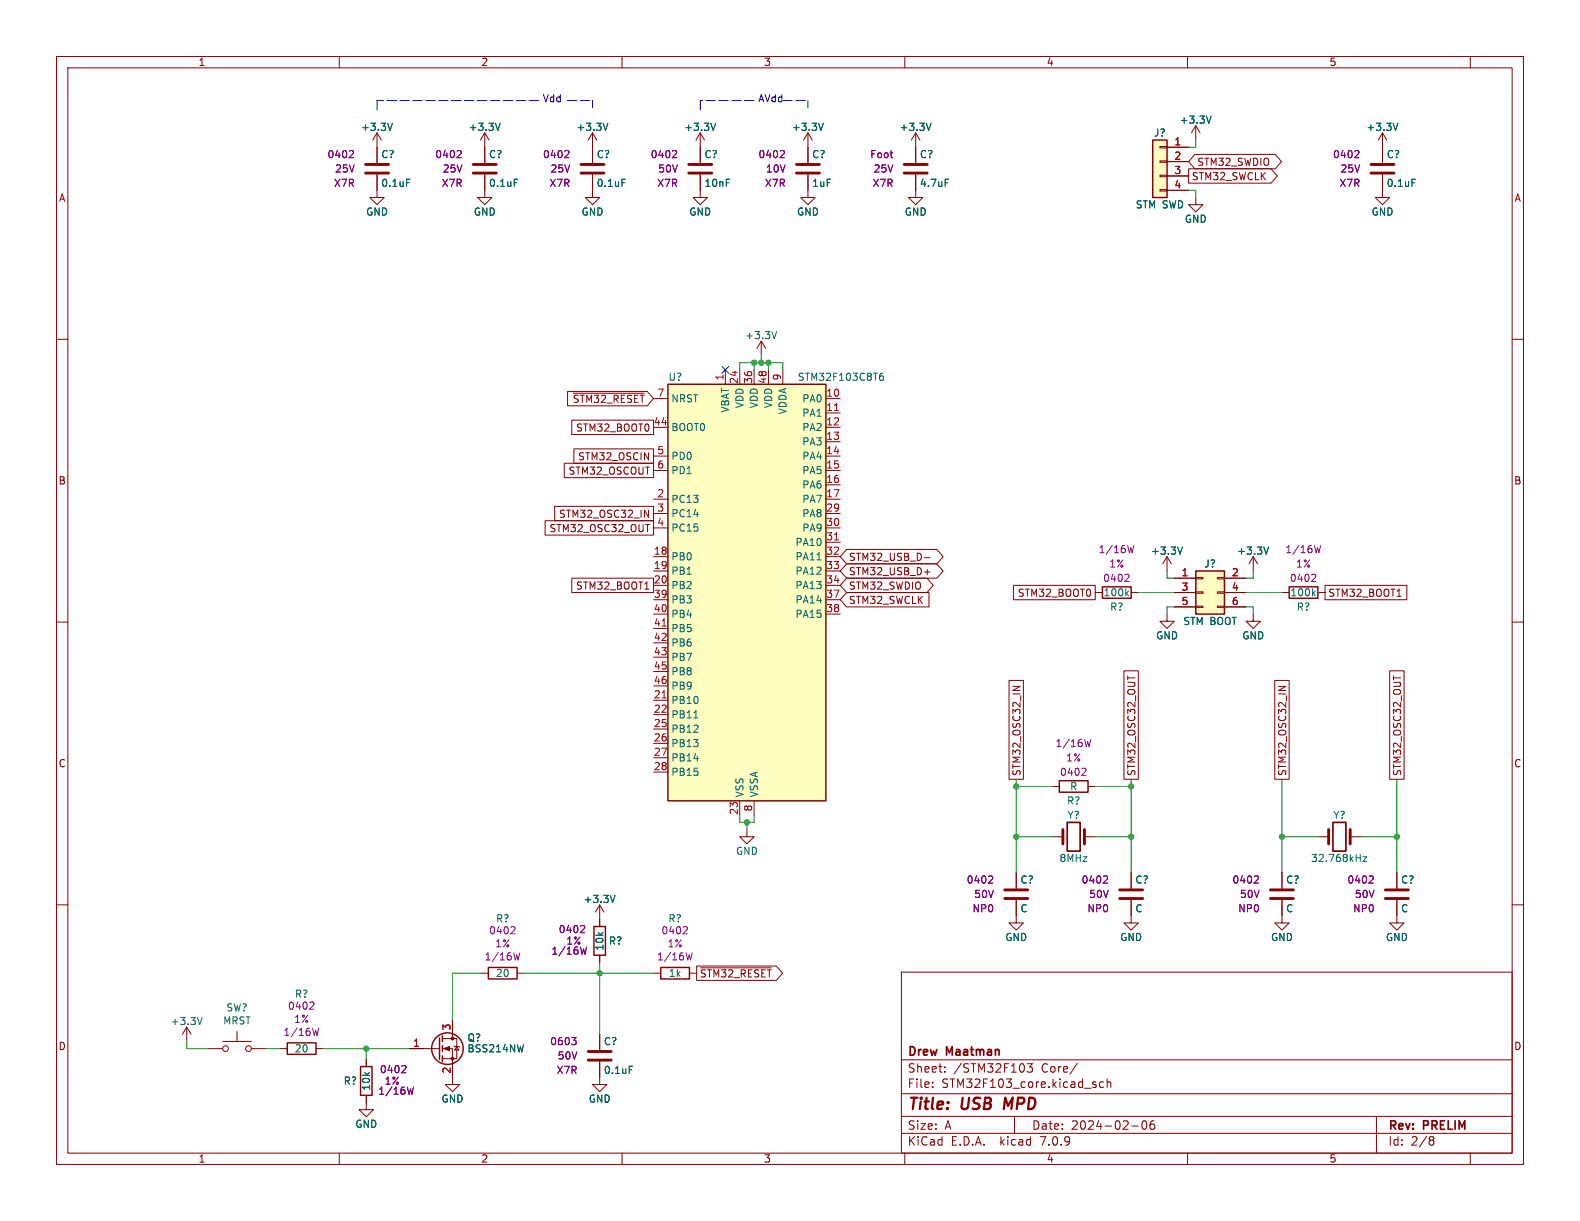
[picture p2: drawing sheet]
<svg xmlns="http://www.w3.org/2000/svg" width="279mm" height="216mm" viewBox="0 0 279 216" stroke-linecap="round" stroke-linejoin="round" font-family="sans-serif">
<g fill="none" stroke="#840000" stroke-width=".18">
<path d="M10 10h259.4v195.9h-259.4zM12 12h255.4v191.9h-255.4zM60 10v2M110 10v2M160 10v2M210 10v2M260 10v2M66.7 30.9v4h1.2l-1.2 1.3-1.3-1.3h1.3M66.7 23.5v5.3M66.7 23.5l-.8 1.3M66.7 23.5l.7 1.3M85.7 30.9v4h1.3l-1.3 1.3-1.2-1.3h1.2"/>
<path d="M85.7 23.5v5.3M85.7 23.5l-.7 1.3M85.7 23.5l.8 1.3M104.8 30.9v4h1.2l-1.2 1.3-1.3-1.3h1.3M104.8 23.5v5.3M104.8 23.5l-.8 1.3M104.8 23.5l.7 1.3M123.8 30.9v4h1.3l-1.3 1.3-1.2-1.3h1.2M123.8 23.5v5.3M123.8 23.5l-.7 1.3M123.8 23.5l.8 1.3M142.9 30.9v4h1.2l-1.2 1.3-1.3-1.3h1.3"/>
<path d="M142.9 23.5v5.3M142.9 23.5l-.8 1.3M142.9 23.5l.7 1.3M161.9 30.9v4h1.3l-1.3 1.3-1.2-1.3h1.2M161.9 23.5v5.3M161.9 23.5l-.7 1.3M161.9 23.5l.8 1.3M205.1 33.5h1.3v.3h-1.3zM205.1 31h1.3v.2h-1.3zM205.1 28.4h1.3v.3h-1.3zM205.1 25.9h1.3v.3h-1.3zM206.4 26h3.8"/>
<path d="M206.4 28.6h3.8M206.4 31.1h3.8M206.4 33.7h3.8M210.2 29.8h14.6l1.1 1.3-1.1 1.3h-14.6zM211.3 27.3h14.2l1.1 1.3-1.1 1.2h-14.2l-1.1-1.2zM211.5 34.9v1.3h1.2l-1.2 1.3-1.3-1.3h1.3M211.5 22.2l-.8 1.3M211.5 22.2v2.6M211.5 22.2l.7 1.3M244.5 30.9v4h1.2l-1.2 1.3-1.3-1.3h1.3M244.5 23.5v5.3M244.5 23.5l-.8 1.3"/>
<path d="M244.5 23.5l.7 1.3M10 60h2M267.4 60h2M100.4 69.2h14.1l1.1 1.3-1.1 1.3h-14.1zM101.1 74.3h14.5v2.5h-14.5zM101.4 69.5h12.5M101.5 79.4h14.1v2.5h-14.1zM115.6 70.5h2.5M115.6 75.6h2.5M128.3 65.4v2.5M130.8 65.4v2.5M133.3 65.4v2.5"/>
<path d="M134.6 60.3l-.7 1.3M134.6 60.3v2.6M134.6 60.3l.8 1.3M135.9 65.4v2.5M138.4 65.4v2.5M146 70.5h2.6M146 73h2.6M146 75.6h2.6M146 78.1h2.6M96.4 92.1h19.2v2.5h-19.2zM98.1 89.5h17.5v2.6h-17.5zM99.8 81.9h15.8v2.6h-15.8z"/>
<path d="M114 90.2l.7 1.3v-1.3M114.1 92.7h.8M115.6 80.6h2.5M115.6 83.2h2.5M115.6 88.3h2.5M115.6 98.4h2.5M115.6 90.8h2.5M115.6 93.3h2.5M146 80.6h2.6M146 83.2h2.6M146 85.7h2.6M146 88.3h2.6"/>
<path d="M146 98.4h2.6M146 90.8h2.6M146 93.3h2.6M146 95.9h2.6M149.7 97.2h16l1.1 1.2-1.1 1.3h-16l-1.1-1.3zM149.7 99.7h16l1.1 1.3-1.1 1.2h-16l-1.1-1.2zM163.5 98.6h1M206.4 98.4l-.8 1.3M206.4 98.4v2.6M206.4 98.4l.7 1.3M221.6 98.4l-.7 1.3M221.6 98.4v2.6"/>
<path d="M221.6 98.4l.8 1.3M10 110h2M101.1 102.2h14.5v2.6h-14.5zM114 104.2h.8M115.6 101h2.5M115.6 103.5h2.5M115.6 106h2.5M115.6 108.6h2.5M115.6 111.1h2.5M115.6 113.7h2.5M115.6 116.2h2.5M115.6 118.7h2.5"/>
<path d="M146 101h2.6M146 103.5h2.6M146 106h2.6M146 108.6h2.6M149.7 104.8h14.6v2.5h-14.6l-1.1-1.3zM149.7 102.2h14.2l1.1 1.3-1.1 1.3h-14.2l-1.1-1.3zM163.5 101.2h1M179.2 103.5h14.5v2.5h-14.5zM193.7 104.8h1.2M198.8 118.6h2.5v19.2h-2.5zM199.4 119.5v.7M200 104.8h1.3"/>
<path d="M206.4 108.6v1.3h1.2l-1.2 1.2-1.3-1.2h1.3M207.6 104.8h3.9M207.6 102.2h3.9M207.6 107.3h3.9M211.5 107.2h1.2v.2h-1.2zM211.5 104.6h1.2v.3h-1.2zM211.5 102.1h1.2v.3h-1.2zM215.3 107.2h1.2v.2h-1.2zM215.3 104.6h1.2v.3h-1.2zM215.3 102.1h1.2v.3h-1.2zM216.5 104.8h3.8M216.5 102.2h3.8"/>
<path d="M216.5 107.3h3.8M221.6 108.6v1.3h1.3l-1.3 1.2-1.3-1.2h1.3M226.7 104.8h1.3M233 104.8h1.3M234.3 103.5h14.5v2.5h-14.5zM245.7 118.6h2.6v19.2h-2.6zM246.4 119.5v.7M247 105.4h.8M267.4 110h2M115.6 123.8h2.5M115.6 126.4h2.5M115.6 128.9h2.5"/>
<path d="M115.6 131.4h2.5M115.6 134h2.5M115.6 136.5h2.5M115.6 121.3h2.5M178.4 120.3h2.6v17.5h-2.6zM179.1 121.4h1.3l-1.3 .7M186.1 139.1h1.2M192.4 139.1h1.3M225.4 120.3h2.6v17.5h-2.6zM226.1 121.4h1.3l-1.3 .7M10 160h2M130.8 141.6v2.5"/>
<path d="M132.1 146.7v1.3h1.2l-1.2 1.2-1.3-1.2h1.3M133.3 141.6v2.5M179.7 159.1v4.1h1.3l-1.3 1.3-1.3-1.3h1.3M179.7 154.3v2.8M186.1 148h1.9M191.8 148h1.9M200 159.1v4.1h1.3l-1.3 1.3-1.2-1.3h1.2M200 154.3v2.8M226.7 159.1v4.1h1.3l-1.3 1.3-1.3-1.3h1.3M226.7 154.3v2.8M233 148h1.9M238.8 148h1.9"/>
<path d="M247 159.1v4.1h1.3l-1.3 1.3-1.3-1.3h1.3M247 154.3v2.8M267.4 160h2M85.1 172.1h1.3M91.4 172.1h1.3M106 160l-.7 1.3M106 160v3.8M106 168.9v1.3M106 160l.8 1.3M115.6 172.1h1.2M121.9 172.1h1.3M123.2 170.8h14.1l1.1 1.3-1.1 1.3h-14.1z"/>
<path d="M123.9 171.1h12.5M159.4 171.9h108v32h-108zM33 181.6l-.7 1.3M33 181.6v2.6M33 181.6l.8 1.3M36.8 185.4h2.6M39.4 184.2h5M41.9 182.4v1.8M44.4 185.4h2.6M49.5 185.4h1.3M55.9 185.4h1.2M64.8 193.7v2.5h1.2l-1.2 1.3-1.3-1.3h1.3"/>
<path d="M64.8 187.3v1.3M72.4 185.4h5.3M78.2 185.4h1.8v6.4h1.3l-1.3 1.2-1.3-1.2h1.3M78.2 183.6h2.6v3.6h-2.6M80 180.3v3.3M80.3 184.9l.1 .1h.8l.1 .2M80.8 185l.4 .7h-.8zM106 187.7v4.1h1.3l-1.3 1.2-1.2-1.2h1.2M106 182.9v2.8M159.4 197.4h108M159.4 193.4h108M159.4 187.4h108"/>
<path d="M164.9 192.1v.2M164.9 191.4v.1M167.1 189.4v.2M167.1 188.7v.1M179.4 197.4v3M181.6 188.1h1l-.5 .6 .4 .1v.6l-.2 .2h-.4l-.3-.2M190.5 188l-1.3 1.9M193.6 191.8l.3 .2-.3 .3M193.6 191.3l.2 .1M195.1 191.4l-.4-.1-.3 .3v.4l.2 .2h.5M195.8 191.4l.2-.1 .4 .1v.9M195.8 190.8v1.5"/>
<path d="M200.1 199.1h1.2M202.1 198.3l.2-.1a.81 .81 0 0 1 .6 .6 .81 .81 0 0 1-.3 .8l-.2 .1a.81 .81 0 0 1-.3-1.4zM204.1 198.2a.59 .59 0 0 0-.7 .6v.6l.1 .2 .4 .1 .2-.2 .1-.5-.1-.2h-.5l-.2 .2M243.4 197.4v6.5M60 203.9v2M110 203.9v2M159.4 200.4h108M160 203.9v2M210 203.9v2M253 201h.3l.3 .3-.3 .3M253 201.6h.3M253.3 201.6l.2 .2 .1 .4-.3 .3h-.3"/>
<path d="M260 203.9v2"/>
<circle cx="39.9" cy="185.4" r=".51"/>
<circle cx="43.9" cy="185.4" r=".51"/>
</g>
<path d="M177.8 194.1l-.3 2" fill="none" stroke="#840000" stroke-width=".4"/>
<path d="M188.7 145.4h2.3v5.1h-2.3zM235.7 145.4h2.3v5.1h-2.3z" fill="none" stroke="#840000" stroke-width=".3"/>
<g fill="none" stroke="#840000" stroke-width=".51">
<path d="M64.6 30.6h4.1M64.6 29.1h4.1M83.7 30.6h4.1M83.7 29.1h4.1M102.7 30.6h4.1M102.7 29.1h4.1M121.8 30.6h4.1M121.8 29.1h4.1M140.8 30.6h4.1M140.8 29.1h4.1M159.9 30.6h4.1M159.9 29.1h4.1"/>
<path d="M242.4 30.6h4.1M242.4 29.1h4.1M177.7 158.9h4M177.7 157.4h4M188 146.7v2.5M191.8 146.7v2.5M198 158.9h4.1M198 157.4h4.1M224.7 158.9h4M224.7 157.4h4M234.9 146.7v2.5M238.8 146.7v2.5"/>
<path d="M245 158.9h4M245 157.4h4M104 187.5h4.1M104 185.9h4.1"/>
</g>
<g fill="none" stroke="#840084" stroke-width=".18">
<path d="M62.3 26.6l.2 .3v.3l-.8 .7h.8M81.3 26.6l.3 .3-.1 .3-.7 .7h.8M100.4 26.6l.2 .3v.3l-.8 .7h.8M119.4 26.6l.3 .3-.1 .3-.7 .7h.8M138.5 26.6l.2 .3v.3l-.8 .7h.8M240.1 26.6l.2 .3v.3l-.8 .7h.8M200.5 96.5l-.3 1.2-.2-.9-.3 .9M233.5 96.5l-.3 1.2-.2-.9-.3 .9M199.4 101.5l.3 .3-.1 .3-.7 .7h.8M232.4 101.5l.3 .3-.1 .3-.7 .7h.8M191.8 135.8l.2 .3v.3l-.7 .7h.7M192.9 130.8l-.3 1.2-.3-.9-.2 .9"/>
<path d="M175.3 154.9l.2 .2v.3l-.7 .8h.7M195.6 154.9l.3 .2-.1 .3-.7 .8h.8M222.3 154.9l.2 .2v.3l-.8 .8h.8M242.6 154.9l.3 .2-.1 .3-.7 .8h.8M55.3 177.2l.2 .2v.3l-.8 .8h.8M90.8 163.9l.3 .2-.1 .3-.7 .7h.8M91.9 168.5l-.3 1.2-.2-.9-.3 .9M103.2 163.6l.2 .3-.1 .3-.7 .7h.8M103.7 167.5l-.3 1.2-.2-.9-.3 .9M121.3 163.9l.3 .2-.1 .3-.7 .7h.8M122.4 168.5l-.3 1.2-.2-.9-.3 .9M56.4 181.8l-.3 1.3-.3-.9-.2 .9"/>
<path d="M71.5 188.4l.3 .3-.1 .3-.7 .7h.8M73.1 192.2l-.3 1.3-.2-.9-.3 .9M101.1 183.5h.8l-.4 .4M101.6 183.9l.3 .3v.3l-.3 .2"/>
</g>
<g fill="none" stroke="#840000" stroke-width=".25">
<path d="M203.8 24.8h2.6v10.1h-2.6zM118.1 67.9h27.9v73.7h-27.9zM194.9 103.8h5.1v2h-5.1zM211.5 101h5v7.6h-5zM228 103.8h5v2h-5zM187.3 138h5.1v2.1h-5.1zM86.4 171.1h5v2h-5zM105 163.8h2.1v5.1h-2.1zM116.8 171.1h5.1v2h-5.1zM50.8 184.4h5.1v2h-5.1zM63.8 188.6h2v5.1h-2zM77.7 183.5v3.8"/>
<path d="M78.2 183.1v1.1M78.2 184.9v1M78.2 186.7v1"/>
<circle cx="79.1" cy="185.4" r="2.79"/>
</g>
<g fill="none" stroke="#006464" stroke-width=".18">
<path d="M69.4 21.8l-.4 1.3M71.9 31.7h.6M88.4 21.8l-.4 1.3M90.9 31.7h.7M107.5 21.8l-.4 1.3M110 31.7h.6M126.5 21.8l-.4 1.3M145.6 21.8l-.4 1.3M164.6 21.8l-.4 1.3M167.1 31.7h.7M214.2 20.5l-.4 1.3M247.2 21.8l-.4 1.3"/>
<path d="M249.7 31.7h.6M137.3 58.6l-.4 1.3M155.5 66.7l.3-.2h.3l.2 .2v.3l-.3 .3-.3-.1-.2-.2M156.1 66h-.3l-.3 .5M144.5 99h.7M209.1 96.7l-.4 1.3M224.3 96.7l-.4 1.3M199.2 104.9l.4 .5M199.6 104.5l-.5 .5M232.2 104.9l.4 .5M232.6 104.5l-.5 .5M122.7 126.9h.7"/>
<path d="M108.8 158.3l-.5 1.3M241 151.5h.7l-.7 .8h.7M35.7 179.9l-.4 1.3M111.3 188.5h.6"/>
</g>
<g fill="#ffffc2" stroke="#ffffc2" stroke-width=".18">
<path d="M211.5 101h5v7.6h-5z"/>
<path d="M118.1 67.9h27.9v73.7h-27.9z"/>
<path d="M203.8 24.8h2.6v10.1h-2.6z"/>
</g>
<path d="M147.6 72.6h.7M147.6 95.5h.7M117.1 110.7h.7M117.1 123.4h.7" fill="none" stroke="#a90000" stroke-width=".18"/>
<g fill="#840000" stroke="#840000" stroke-width=".18">
<path d="M78.5 185.4l1-.4v.8z"/>
<circle cx="80" cy="187.2" r=".25"/>
<circle cx="80" cy="183.6" r=".25"/>
</g>
<path d="M66.7 17.8v1.9M95.2 17.8h-28.5M100.3 17.8h4.5M104.8 17.8v1.3M123.8 17.8v1.9M133.3 17.8h-9.5M138.4 17.8h4.5M142.9 17.8v1.3" fill="none" stroke="#0000c2" stroke-width=".18" stroke-dasharray="1.7 .6"/>
<g fill="none" stroke="#009600" stroke-width=".18">
<path d="M210.2 33.7h1.3v1.2M211.5 24.8v1.2h-1.3M130.8 65.4v-1.3h7.6v1.3M133.3 64.1v1.3M134.6 62.9v1.2M135.9 64.1v1.3M201.3 104.8h6.3M206.4 101v1.2h1.2M207.6 107.3h-1.2v1.3M220.3 107.3h1.3v1.3M220.3 104.8h6.4M221.6 101v1.2h-1.3"/>
<path d="M179.7 137.8v16.5M179.7 139.1h6.4M193.7 139.1h6.3M200 137.8v16.5M226.7 137.8v16.5M247 137.8v16.5M130.8 144.1v1.3h2.5v-1.3M132.1 145.4v1.3M179.7 148h6.4M193.7 148h6.3M226.7 148h6.3M240.7 148h6.3"/>
<path d="M85.1 172.1h-5.1v8.2M92.7 172.1h22.9M106 170.2v12.7M33 184.2v1.2h3.8M47 185.4h2.5M57.1 185.4h15.3M64.8 185.4v1.9"/>
</g>
<path d="M127.7 64.8l1.2 1.2M128.9 64.8l-1.2 1.2" fill="none" stroke="#000084" stroke-width=".18"/>
<g fill="#009600" stroke="#009600" stroke-width=".18">
<circle cx="247" cy="148" r=".46"/>
<circle cx="226.7" cy="148" r=".46"/>
<circle cx="200" cy="139.1" r=".46"/>
<circle cx="200" cy="148" r=".46"/>
<circle cx="132.1" cy="145.4" r=".46"/>
<circle cx="179.7" cy="148" r=".46"/>
<circle cx="179.7" cy="139.1" r=".46"/>
<circle cx="106" cy="172.1" r=".46"/>
<circle cx="64.8" cy="185.4" r=".46"/>
<circle cx="135.9" cy="64.1" r=".46"/>
<circle cx="134.6" cy="64.1" r=".46"/>
<circle cx="133.3" cy="64.1" r=".46"/>
</g>
<g font-size="2.8" fill="#840000">
<text x="160.4" y="196.8">Title:</text>
<text x="170.1" y="196.8">USB</text>
<text x="178.4" y="196.8">MPD</text>
</g>
<g font-size="2.1" fill="#840000">
<text x="160.4" y="189.9">Sheet:</text>
<text x="160.4" y="187.1">Drew</text>
<text x="167.4" y="187.1">Maatman</text>
<text x="168.6" y="189.9">/STM32F103</text>
<text x="184.2" y="189.9">Core/</text>
<text x="160.4" y="192.6">File:</text>
<text x="166.5" y="192.6">STM32F103_core.kicad_sch</text>
<text x="160.4" y="202.8">KiCad</text>
<text x="160.4" y="200">Size:</text>
<text x="167.1" y="200">A</text>
<text x="168.1" y="202.8">E.D.A.</text>
<text x="177" y="202.8">kicad</text>
<text x="182.4" y="200">Date:</text>
<text x="184.2" y="202.8">7.0.9</text>
<text x="189.4" y="200">2024-02-06</text>
<text x="245.4" y="200.2">Rev:</text>
<text x="245.4" y="202.8">Id:</text>
<text x="249.5" y="202.8">2/8</text>
<text x="251.8" y="200.2">PRELIM</text>
</g>
<g font-size="1.8" fill="#840000">
<text x="35" y="11.9">1</text>
<text x="85" y="11.9">2</text>
<text x="135" y="11.9">3</text>
<text x="185" y="11.9">4</text>
<text x="235" y="11.9">5</text>
<text x="211.6" y="29.5">STM32_SWDIO</text>
<text x="10.3" y="35.9">A</text>
<text x="210.7" y="32.1">STM32_SWCLK</text>
<text x="267.7" y="35.9">A</text>
<text x="101.2" y="71.4">~{STM32_RESET}</text>
<text x="101.8" y="76.5">STM32_BOOT0</text>
<text x="102.1" y="81.6">STM32_OSCIN</text>
<text x="10.3" y="85.9">B</text>
<text x="100.4" y="84.1">STM32_OSCOUT</text>
<text x="267.7" y="85.9">B</text>
<text x="97.1" y="94.3">STM32_OSC32_OUT</text>
<text x="98.7" y="91.8">STM32_OSC32_IN</text>
<text x="150" y="99.4">STM32_USB_D-</text>
<text x="150" y="101.9">STM32_USB_D+</text>
<text x="101.8" y="104.5">STM32_BOOT1</text>
<text x="150" y="107">STM32_SWCLK</text>
<text x="150" y="104.5">STM32_SWDIO</text>
<text x="179.9" y="105.7">STM32_BOOT0</text>
<text x="234.8" y="105.7">STM32_BOOT1</text>
<text x="10.3" y="135.9">C</text>
<text x="180.7" y="137.3" transform="rotate(-90 180.7 137.3)">STM32_OSC32_IN</text>
<text x="201" y="137.3" transform="rotate(-90 201 137.3)">STM32_OSC32_OUT</text>
<text x="227.6" y="137.3" transform="rotate(-90 227.6 137.3)">STM32_OSC32_IN</text>
<text x="248" y="137.3" transform="rotate(-90 248 137.3)">STM32_OSC32_OUT</text>
<text x="267.7" y="135.9">C</text>
<text x="123.7" y="173">~{STM32_RESET}</text>
<text x="10.3" y="185.9">D</text>
<text x="267.7" y="185.9">D</text>
<text x="35" y="205.8">1</text>
<text x="85" y="205.8">2</text>
<text x="135" y="205.8">3</text>
<text x="185" y="205.8">4</text>
<text x="235" y="205.8">5</text>
</g>
<g font-size="1.8" fill="#006464">
<text x="63.7" y="23.3">+3.3V</text>
<text x="82.8" y="23.3">+3.3V</text>
<text x="101.8" y="23.3">+3.3V</text>
<text x="120.9" y="23.3">+3.3V</text>
<text x="139.9" y="23.3">+3.3V</text>
<text x="159" y="23.3">+3.3V</text>
<text x="208.5" y="22.1">+3.3V</text>
<text x="241.5" y="23.3">+3.3V</text>
<text x="67.3" y="28.2">C?</text>
<text x="86.4" y="28.2">C?</text>
<text x="105.4" y="28.2">C?</text>
<text x="124.5" y="28.2">C?</text>
<text x="143.5" y="28.2">C?</text>
<text x="162.6" y="28.2">C?</text>
<text x="204" y="24.4">J?</text>
<text x="245.1" y="28.2">C?</text>
<text x="67.3" y="33.2">0.1uF</text>
<text x="86.4" y="33.2">0.1uF</text>
<text x="105.4" y="33.2">0.1uF</text>
<text x="124.5" y="33.2">10nF</text>
<text x="143.5" y="33.2">1uF</text>
<text x="162.6" y="33.2">4.7uF</text>
<text x="245.1" y="33.2">0.1uF</text>
<text x="64.6" y="38.3">GND</text>
<text x="83.7" y="38.3">GND</text>
<text x="102.7" y="38.3">GND</text>
<text x="121.8" y="38.3">GND</text>
<text x="140.8" y="38.3">GND</text>
<text x="159.9" y="38.3">GND</text>
<text x="200.7" y="37.1">STM SWD</text>
<text x="209.4" y="39.6">GND</text>
<text x="242.4" y="38.3">GND</text>
<text x="131.7" y="60.2">+3.3V</text>
<text x="118.1" y="67.5">U?</text>
<text x="118.6" y="71.3">NRST</text>
<text x="141" y="67.5">STM32F103C8T6</text>
<text x="141.8" y="71.3">PA0</text>
<text x="118.6" y="76.4">BOOT0</text>
<text x="129.1" y="73.1" transform="rotate(-90 129.1 73.1)">VBAT</text>
<text x="131.7" y="72.3" transform="rotate(-90 131.7 72.3)">VDD</text>
<text x="134.2" y="72.3" transform="rotate(-90 134.2 72.3)">VDD</text>
<text x="136.8" y="72.3" transform="rotate(-90 136.8 72.3)">VDD</text>
<text x="139.3" y="73.4" transform="rotate(-90 139.3 73.4)">VDDA</text>
<text x="141.8" y="73.9">PA1</text>
<text x="141.8" y="76.4">PA2</text>
<text x="118.6" y="81.5">PD0</text>
<text x="141.8" y="79">PA3</text>
<text x="141.8" y="81.5">PA4</text>
<text x="118.6" y="89.1">PC13</text>
<text x="118.6" y="84">PD1</text>
<text x="141.8" y="84">PA5</text>
<text x="141.8" y="86.6">PA6</text>
<text x="141.8" y="89.1">PA7</text>
<text x="118.6" y="91.7">PC14</text>
<text x="118.6" y="94.2">PC15</text>
<text x="141.8" y="91.7">PA8</text>
<text x="141.8" y="94.2">PA9</text>
<text x="118.6" y="99.3">PB0</text>
<text x="118.6" y="101.8">PB1</text>
<text x="140.6" y="96.7">PA10</text>
<text x="140.6" y="99.3">PA11</text>
<text x="140.6" y="101.8">PA12</text>
<text x="203.4" y="98.3">+3.3V</text>
<text x="212.9" y="100.6">J?</text>
<text x="218.7" y="98.3">+3.3V</text>
<text x="118.6" y="104.4">PB2</text>
<text x="118.6" y="106.9">PB3</text>
<text x="140.6" y="104.4">PA13</text>
<text x="140.6" y="106.9">PA14</text>
<text x="195.1" y="105.6">100k</text>
<text x="228.1" y="105.6">100k</text>
<text x="118.6" y="109.4">PB4</text>
<text x="118.6" y="112">PB5</text>
<text x="140.6" y="109.4">PA15</text>
<text x="196.2" y="108.2">R?</text>
<text x="204.3" y="113.3">GND</text>
<text x="209.1" y="110.7">STM BOOT</text>
<text x="219.6" y="113.3">GND</text>
<text x="229.2" y="108.2">R?</text>
<text x="118.6" y="114.5">PB6</text>
<text x="118.6" y="117.1">PB7</text>
<text x="118.6" y="119.6">PB8</text>
<text x="118.6" y="124.7">PB10</text>
<text x="118.6" y="122.1">PB9</text>
<text x="118.6" y="127.2">PB11</text>
<text x="118.6" y="129.8">PB12</text>
<text x="118.6" y="132.3">PB13</text>
<text x="118.6" y="134.8">PB14</text>
<text x="118.6" y="137.4">PB15</text>
<text x="131.7" y="141.1" transform="rotate(-90 131.7 141.1)">VSS</text>
<text x="134.2" y="141.1" transform="rotate(-90 134.2 141.1)">VSSA</text>
<text x="188.6" y="142.5">R?</text>
<text x="189.1" y="139.9">R</text>
<text x="188.7" y="145">Y?</text>
<text x="235.7" y="145">Y?</text>
<text x="130" y="151.4">GND</text>
<text x="187.3" y="152.6">8MHz</text>
<text x="231.7" y="152.6">32.768kHz</text>
<text x="103.1" y="159.9">+3.3V</text>
<text x="180.3" y="156.4">C?</text>
<text x="180.3" y="161.5">C</text>
<text x="200.7" y="156.4">C?</text>
<text x="200.7" y="161.5">C</text>
<text x="227.3" y="156.4">C?</text>
<text x="227.3" y="161.5">C</text>
<text x="247.7" y="156.4">C?</text>
<text x="247.7" y="161.5">C</text>
<text x="107.6" y="167.2">R?</text>
<text x="177.7" y="166.6">GND</text>
<text x="198" y="166.6">GND</text>
<text x="224.7" y="166.6">GND</text>
<text x="245" y="166.6">GND</text>
<text x="87.6" y="172.9">20</text>
<text x="106.9" y="168.2" transform="rotate(-90 106.9 168.2)">10k</text>
<text x="118.2" y="172.9">1k</text>
<text x="39.9" y="179">SW?</text>
<text x="30.1" y="181.5">+3.3V</text>
<text x="39.4" y="181.4">MRST</text>
<text x="82.6" y="184.4">Q?</text>
<text x="106.7" y="185">C?</text>
<text x="52" y="186.3">20</text>
<text x="60.7" y="192">R?</text>
<text x="82.6" y="186.3">BSS214NW</text>
<text x="106.7" y="190.1">0.1uF</text>
<text x="65.6" y="193" transform="rotate(-90 65.6 193)">10k</text>
<text x="78" y="195.2">GND</text>
<text x="104" y="195.2">GND</text>
<text x="62.7" y="199.6">GND</text>
</g>
<g font-size="1.8" fill="#0000c2">
<text x="95.9" y="18.2">Vdd</text>
<text x="134" y="18.2">AVdd</text>
</g>
<g font-size="1.8" fill="#840084">
<text x="57.8" y="28.2">0402</text>
<text x="76.9" y="28.2">0402</text>
<text x="95.9" y="28.2">0402</text>
<text x="115" y="28.2">0402</text>
<text x="134" y="28.2">0402</text>
<text x="153.8" y="28.2">Foot</text>
<text x="235.6" y="28.2">0402</text>
<text x="59" y="33.2">X7R</text>
<text x="59.1" y="30.7">25V</text>
<text x="78" y="33.2">X7R</text>
<text x="78.2" y="30.7">25V</text>
<text x="97.1" y="33.2">X7R</text>
<text x="97.2" y="30.7">25V</text>
<text x="116.1" y="33.2">X7R</text>
<text x="116.3" y="30.7">50V</text>
<text x="135.2" y="33.2">X7R</text>
<text x="135.3" y="30.7">10V</text>
<text x="154.2" y="33.2">X7R</text>
<text x="154.4" y="30.7">25V</text>
<text x="236.8" y="33.2">X7R</text>
<text x="236.9" y="30.7">25V</text>
<text x="194.2" y="98">1/16W</text>
<text x="196.1" y="100.6">1%</text>
<text x="227.2" y="98">1/16W</text>
<text x="229.1" y="100.6">1%</text>
<text x="195" y="103.1">0402</text>
<text x="228" y="103.1">0402</text>
<text x="186.6" y="132.3">1/16W</text>
<text x="187.3" y="137.4">0402</text>
<text x="188.4" y="134.8">1%</text>
<text x="170.8" y="156.4">0402</text>
<text x="171.9" y="161.5">NP0</text>
<text x="172.2" y="159">50V</text>
<text x="191.2" y="156.4">0402</text>
<text x="192.2" y="161.5">NP0</text>
<text x="192.5" y="159">50V</text>
<text x="217.8" y="156.4">0402</text>
<text x="218.9" y="161.5">NP0</text>
<text x="219.2" y="159">50V</text>
<text x="238.2" y="156.4">0402</text>
<text x="239.2" y="161.5">NP0</text>
<text x="239.5" y="159">50V</text>
<text x="86.4" y="165.4">0402</text>
<text x="87.5" y="167.7">1%</text>
<text x="87.6" y="163.3">R?</text>
<text x="98.7" y="165.2">0402</text>
<text x="100" y="167.2">1%</text>
<text x="116.9" y="165.4">0402</text>
<text x="117.9" y="167.7">1%</text>
<text x="118.1" y="163.3">R?</text>
<text x="85.6" y="170">1/16W</text>
<text x="97.4" y="169">1/16W</text>
<text x="116.1" y="170">1/16W</text>
<text x="50.8" y="178.7">0402</text>
<text x="52.1" y="176.6">R?</text>
<text x="50" y="183.4">1/16W</text>
<text x="51.9" y="181.1">1%</text>
<text x="97.2" y="185">0603</text>
<text x="67.1" y="190">0402</text>
<text x="67.9" y="192">1%</text>
<text x="98.3" y="190.1">X7R</text>
<text x="98.5" y="187.6">50V</text>
<text x="66.8" y="193.8">1/16W</text>
</g>
<g font-size="1.8" fill="#a90000">
<text x="207.6" y="25.8">1</text>
<text x="207.6" y="28.3">2</text>
<text x="207.6" y="30.9">3</text>
<text x="207.6" y="33.4">4</text>
<text x="116.1" y="70.2">7</text>
<text x="128" y="67.4" transform="rotate(-90 128 67.4)">1</text>
<text x="130.6" y="68" transform="rotate(-90 130.6 68)">24</text>
<text x="133.1" y="68" transform="rotate(-90 133.1 68)">36</text>
<text x="135.6" y="68" transform="rotate(-90 135.6 68)">48</text>
<text x="138.2" y="67.4" transform="rotate(-90 138.2 67.4)">9</text>
<text x="146" y="70.2">10</text>
<text x="115.5" y="75.3">44</text>
<text x="146" y="72.8">11</text>
<text x="146" y="75.3">12</text>
<text x="146" y="77.9">13</text>
<text x="116.1" y="80.4">5</text>
<text x="116.1" y="82.9">6</text>
<text x="146" y="80.4">14</text>
<text x="146" y="82.9">15</text>
<text x="116.1" y="88">2</text>
<text x="146" y="85.5">16</text>
<text x="146" y="88">17</text>
<text x="116.1" y="90.6">3</text>
<text x="116.1" y="93.1">4</text>
<text x="146" y="90.6">29</text>
<text x="146" y="93.1">30</text>
<text x="146" y="95.6">31</text>
<text x="115.5" y="98.2">18</text>
<text x="115.5" y="100.7">19</text>
<text x="146" y="98.2">32</text>
<text x="146" y="100.7">33</text>
<text x="208.8" y="102">1</text>
<text x="217.7" y="102">2</text>
<text x="115.5" y="103.3">20</text>
<text x="115.5" y="105.8">39</text>
<text x="146" y="103.3">34</text>
<text x="146" y="105.8">37</text>
<text x="208.8" y="104.5">3</text>
<text x="208.8" y="107.1">5</text>
<text x="217.7" y="104.5">4</text>
<text x="217.7" y="107.1">6</text>
<text x="115.5" y="108.3">40</text>
<text x="115.5" y="110.9">41</text>
<text x="115.5" y="113.4">42</text>
<text x="146" y="108.3">38</text>
<text x="115.5" y="116">43</text>
<text x="115.5" y="118.5">45</text>
<text x="115.5" y="123.6">21</text>
<text x="115.5" y="121">46</text>
<text x="115.5" y="126.1">22</text>
<text x="115.5" y="128.7">25</text>
<text x="115.5" y="131.2">26</text>
<text x="115.5" y="133.7">27</text>
<text x="115.5" y="136.3">28</text>
<text x="133.1" y="143.6" transform="rotate(-90 133.1 143.6)">8</text>
<text x="130.6" y="144.2" transform="rotate(-90 130.6 144.2)">23</text>
<text x="73" y="185.2">1</text>
<text x="79.8" y="182.3" transform="rotate(-90 79.8 182.3)">3</text>
<text x="79.8" y="189.9" transform="rotate(-90 79.8 189.9)">2</text>
</g>
</svg>
